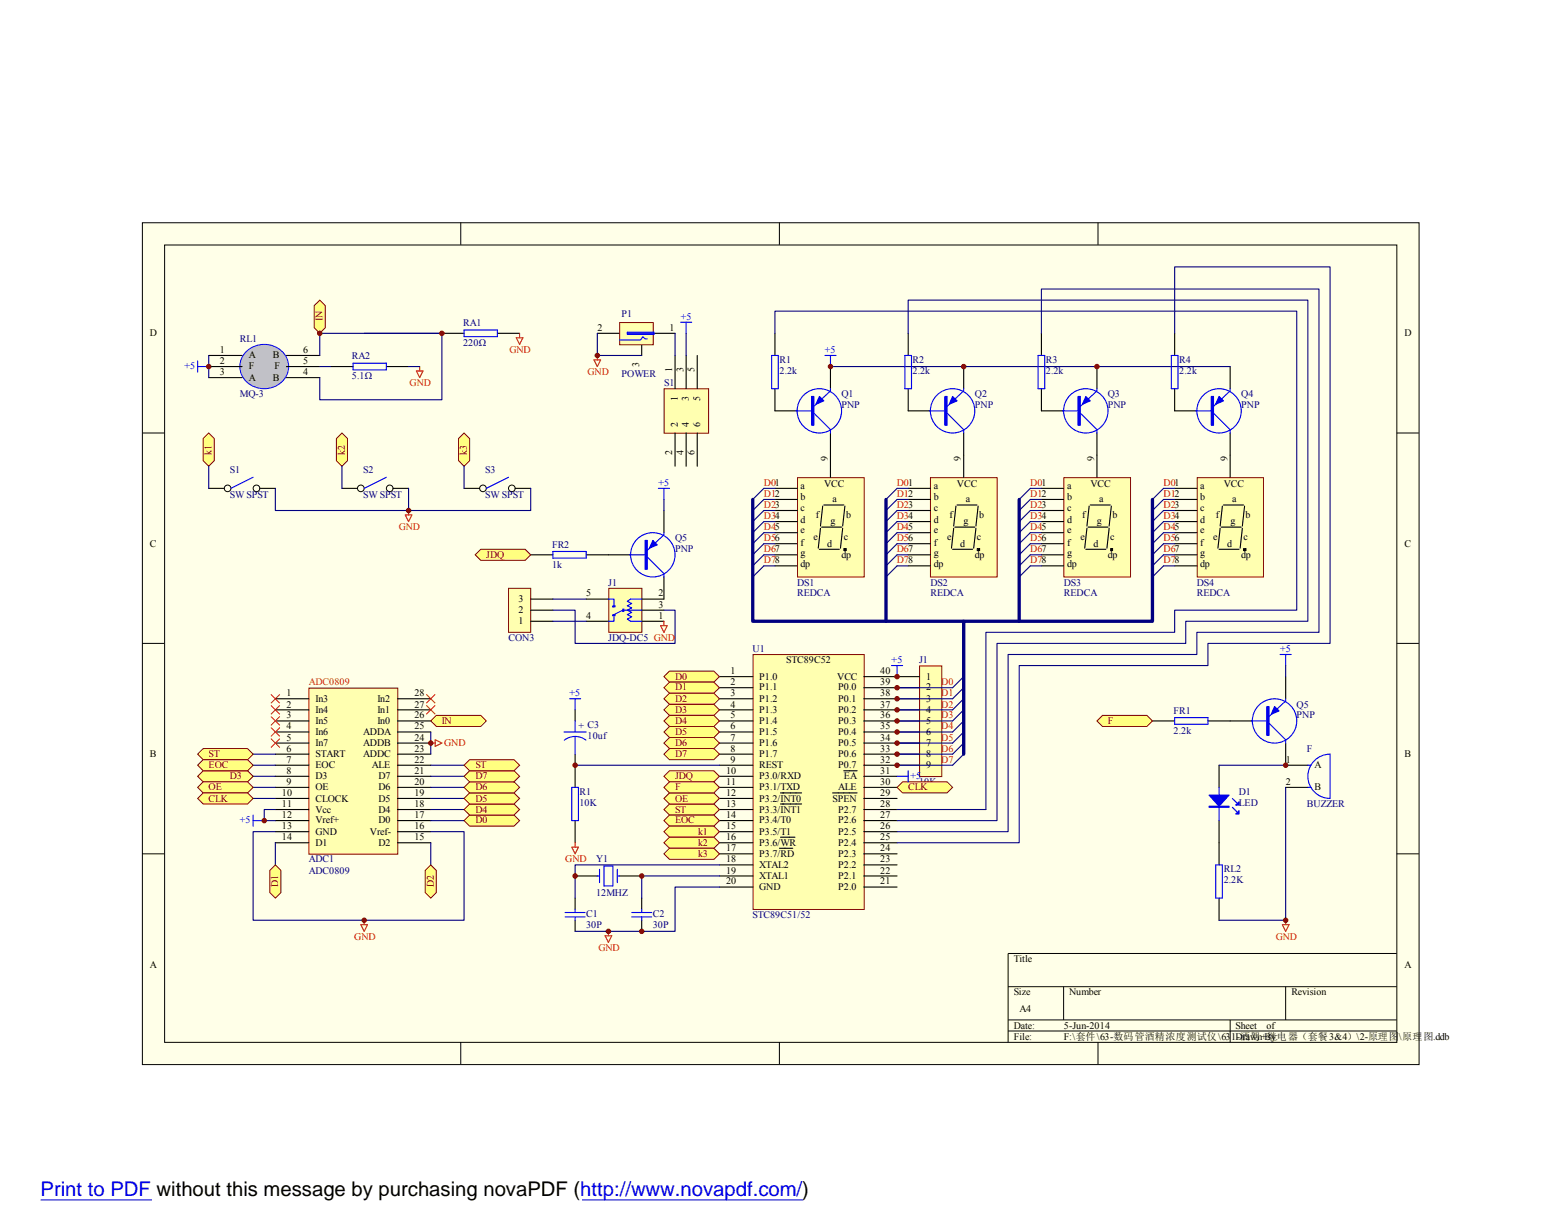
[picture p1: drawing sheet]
<svg xmlns="http://www.w3.org/2000/svg" width="279mm" height="216mm" viewBox="0 0 279 216" stroke-linecap="round" stroke-linejoin="round" font-family="sans-serif">
<path d="M25.5 39.9h228.5v150.7h-228.5z" fill="#ffffe8"/>
<g fill="none" stroke="#000" stroke-width=".18">
<path d="M25.5 39.9h228.5v150.7h-228.5zM82.5 39.8v4M139.5 39.8v4M196.5 39.8v4M29.5 43.9h220.5v142.7h-220.5zM25.4 77.5h4M250 77.5h4M25.4 115.2h4M250 115.2h4M25.4 152.9h4M250 152.9h4M180.4 176.6h69.6"/>
<path d="M190.4 176.6v6M230.1 176.6v6M250 170.7h-69.6v15.9M82.5 186.6v3.9M139.5 186.6v3.9M180.4 182.6h69.6M180.4 184.6h69.6M196.5 186.6v3.9M220.2 182.6v4"/>
</g>
<path d="M134.9 117.3h19.8v45.5h-19.8z" fill="#ffffb0"/>
<path d="M134.8 117.2h19.9v45.6h-19.9z" fill="none" stroke="#800000" stroke-width=".18"/>
<g fill="none" stroke="#000" stroke-width=".2">
<path d="M102.9 127.1v2M102.9 135v2M128.8 121.1h5.9M128.8 123.1h5.9M128.8 125.1h5.9M128.8 127.1h5.9M128.8 129.1h5.9M128.8 131h5.9M128.8 133h5.9M128.8 135h5.9M128.8 137h5.9M128.8 139h5.9"/>
<path d="M151 138h2.4M154.6 121.1h6M154.6 123.1h6M154.6 125.1h6M154.6 127.1h6M154.6 129.1h6M154.6 131h6M154.6 133h6M154.6 135h6M154.6 137h6M154.6 139h6M230.1 137h4"/>
<path d="M128.8 141h5.9M128.8 142.9h5.9M128.8 144.9h5.9M128.8 146.9h5.9M128.8 148.9h5.9M128.8 150.9h5.9M128.8 152.9h5.9M128.8 154.8h5.9M128.8 156.8h5.9M128.8 158.8h5.9M139.5 151.9h2.4M139.7 141.9h3.8"/>
<path d="M139.7 143.9h3.8M139.7 149.9h2.6M149 141.9h4.4M154.6 141h6M154.6 142.9h6M154.6 144.9h6M154.6 146.9h6M154.6 148.9h6M154.6 150.9h6M154.6 152.9h6M154.6 154.8h6M154.6 156.8h6"/>
<path d="M154.6 158.8h6M230.1 141h4M102.9 160.8v2M102.9 164.7v2M114.9 160.8v2M114.9 164.7v2"/>
</g>
<g fill="none" stroke="#00f" stroke-width=".2">
<path d="M100.9 131h4M102.9 131.8l.9 .2 1.1 .5M102.9 131.8l-.8 .2-1.1 .5M102.9 129.1v1.9M102.9 131.8v3.2M234.1 137h.6M235.3 136.2a4 4 0 0 1 2.8-1.2v7.9a4 4 0 0 1-3.7-2.4 4 4 0 0 1 .9-4.3zM234.1 141h.6M101.2 163.4h3.5M101.2 164.2h3.5M102.9 162.8v.6M102.9 164.2v.5"/>
<path d="M113.1 163.4h3.5M113.1 164.2h3.5M114.9 162.8v.6M114.9 164.2v.5"/>
</g>
<path d="M164.7 119.3h3.9v19.7h-3.9z" fill="#ffffb0"/>
<path d="M164.6 119.2h4v19.8h-4z" fill="none" stroke="#800000" stroke-width=".18"/>
<g fill="none" stroke="#000" stroke-width=".2">
<path d="M102.9 137v4M160.6 121.1h3.9M160.6 123.1h3.9M160.6 125.1h3.9M160.6 127.1h3.9M160.6 129.1h3.9M160.6 131h3.9M160.6 133h3.9M160.6 135h3.9M160.6 137h3.9M102.9 156.8h4M102.9 146.9v4"/>
<path d="M110.9 156.8h4"/>
</g>
<path d="M101.9 125.1h2M102.9 125.1v2M102.3 141h1.2v5.9h-1.2zM106.9 156.8h.4M107.3 155.6v2.4M108.1 155h1.6v3.6h-1.6zM110.5 155.6v2.4M110.5 156.8h.4" fill="none" stroke="#00f" stroke-width=".2"/>
<path d="M128.8 154.8h-25.9v6M128.8 156.8h-13.9v4M128.8 158.8h-8v7.9h-17.9" fill="none" stroke="#000080" stroke-width=".2"/>
<path d="M102.3 151.7h1.2l-.6 1.2zM102.9 150.9v.8M108.3 167.5h1.2l-.6 1.2zM108.9 166.7v.8" fill="none" stroke="#f00" stroke-width=".2"/>
<path d="M55.4 123.3h15.8v29.6h-15.8z" fill="#ffffb0"/>
<path d="M55.3 123.2h15.9v29.7h-15.9z" fill="none" stroke="#800000" stroke-width=".18"/>
<g fill="none" stroke="#000" stroke-width=".2">
<path d="M49.3 125.1h5.9M49.3 129.1h5.9M49.3 131h5.9M49.3 133h5.9M49.3 135h5.9M49.3 137h5.9M49.3 139h5.9M49.3 127.1h5.9M71.1 125.1h6M71.1 129.1h6M71.1 131h6M71.1 133h6"/>
<path d="M71.1 135h6M71.1 137h6M71.1 139h6M71.1 127.1h6M49.3 141h5.9M49.3 142.9h5.9M49.3 144.9h5.9M49.3 146.9h5.9M49.3 148.9h5.9M49.3 150.9h5.9M71.1 141h6M71.1 142.9h6"/>
<path d="M71.1 144.9h6M71.1 146.9h6M71.1 148.9h6M71.1 150.9h6"/>
</g>
<g fill="none" stroke="#f00" stroke-width=".18">
<path d="M48.5 124.3l1.6 1.6M48.5 126.3l1.6 1.6M48.5 128.3l1.6 1.6M48.5 130.2l1.6 1.6M48.5 132.2l1.6 1.6M50.1 124.3l-1.6 1.6M50.1 126.3l-1.6 1.6M50.1 128.3l-1.6 1.6M50.1 130.2l-1.6 1.6M50.1 132.2l-1.6 1.6M76.3 126.3l1.6 1.6M76.3 124.3l1.6 1.6"/>
<path d="M77.9 126.3l-1.6 1.6M77.9 124.3l-1.6 1.6"/>
</g>
<g fill="none" stroke="#000080" stroke-width=".2">
<path d="M45.3 135h4M45.3 137h4M45.3 139h4M77.1 137h6M77.1 139h6M77.1 131v4M45.3 141h4M45.3 142.9h4M49.3 144.9h-2v2h2M49.3 150.9v3.9M77.1 141h6M77.1 142.9h6"/>
<path d="M77.1 150.9v3.9M77.1 146.9h6M77.1 144.9h6"/>
</g>
<path d="M45.3 145.9v2M45.3 146.9h2" fill="none" stroke="#00f" stroke-width=".2"/>
<path d="M77.1 133h.8M77.9 132.4l1.2 .6-1.2 .6z" fill="none" stroke="#f00" stroke-width=".2"/>
<g fill="#ffff80" stroke="#800000" stroke-width=".18">
<path d="M83.1 146.9l1-1h7.9l1 1-1 1h-7.9z" fill-rule="evenodd"/>
<path d="M49.3 154.8l1 1v4l-1 1-1-1v-4z" fill-rule="evenodd"/>
<path d="M76.1 155.8l1-1 1 1v4l-1 1-1-1z" fill-rule="evenodd"/>
</g>
<path d="M49.3 148.9h-4v15.8h37.8v-15.8h-6" fill="none" stroke="#000080" stroke-width=".2"/>
<path d="M64.6 165.5h1.2l-.6 1.2zM65.2 164.7v.8" fill="none" stroke="#f00" stroke-width=".2"/>
<g fill="#ffff80" stroke="#800000" stroke-width=".18">
<path d="M36.4 138h7.9l1 1-1 1h-7.9l-1-1z" fill-rule="evenodd"/>
<path d="M83.1 144.9l1-1h7.9l1 1-1 1h-7.9z" fill-rule="evenodd"/>
<path d="M83.1 142.9l1-1h7.9l1 1-1 1h-7.9z" fill-rule="evenodd"/>
<path d="M84.1 140h7.9l1 1-1 .9h-7.9l-1-.9z" fill-rule="evenodd"/>
<path d="M83.1 139l1-1h7.9l1 1-1 1h-7.9z" fill-rule="evenodd"/>
<path d="M36.4 134h7.9l1 1-1 1h-7.9l-1-1z" fill-rule="evenodd"/>
<path d="M83.1 137l1-1h7.9l1 1-1 1h-7.9z" fill-rule="evenodd"/>
<path d="M118.8 144.9l1-1h8l1 1-1 1h-8z" fill-rule="evenodd"/>
<path d="M36.4 136h7.9l1 1-1 1h-7.9l-1-1z" fill-rule="evenodd"/>
<path d="M119.8 145.9h8l1 1-1 1h-8l-1-1z" fill-rule="evenodd"/>
<path d="M36.4 140h7.9l1 1-1 .9h-7.9l-1-.9z" fill-rule="evenodd"/>
<path d="M118.8 142.9l1-1h8l1 1-1 1h-8z" fill-rule="evenodd"/>
<path d="M35.4 142.9l1-1h7.9l1 1-1 1h-7.9z" fill-rule="evenodd"/>
<path d="M160.6 141l1-1h7.9l1 1-1 .9h-7.9z" fill-rule="evenodd"/>
<path d="M118.8 121.1l1-1h8l1 1-1 1h-8z" fill-rule="evenodd"/>
<path d="M118.8 123.1l1-1h8l1 1-1 1h-8z" fill-rule="evenodd"/>
<path d="M118.8 125.1l1-1h8l1 1-1 1h-8z" fill-rule="evenodd"/>
<path d="M118.8 127.1l1-1h8l1 1-1 1h-8z" fill-rule="evenodd"/>
<path d="M119.8 128.1h8l1 1-1 1h-8l-1-1z" fill-rule="evenodd"/>
<path d="M118.8 131l1-.9h8l1 .9-1 1h-8z" fill-rule="evenodd"/>
<path d="M118.8 133l1-1h8l1 1-1 1h-8z" fill-rule="evenodd"/>
<path d="M119.8 134h8l1 1-1 1h-8l-1-1z" fill-rule="evenodd"/>
<path d="M78.1 128.1h7.9l1 1-1 1h-7.9l-1-1z" fill-rule="evenodd"/>
</g>
<g fill="none" stroke="#000" stroke-width=".18">
<circle cx="40.7" cy="87.4" r=".59"/>
<circle cx="45.9" cy="87.4" r=".6"/>
<circle cx="64.6" cy="87.4" r=".6"/>
<circle cx="69.8" cy="87.4" r=".59"/>
<circle cx="86.4" cy="87.4" r=".6"/>
<circle cx="91.6" cy="87.4" r=".59"/>
</g>
<path d="M37.4 87.4h2.7M46.5 87.4h2.8M61.2 87.4h2.8M70.3 87.4h2.8M83.1 87.4h2.7M92.2 87.4h2.8" fill="none" stroke="#000" stroke-width=".2"/>
<path d="M45.3 85.4l-4 2M69.2 85.4l-4 2M91 85.4l-4 2" fill="none" stroke="#00f" stroke-width=".2"/>
<path d="M49.3 87.4v4h45.7v-4M73.1 87.4v4" fill="none" stroke="#000080" stroke-width=".2"/>
<path d="M72.5 92.2h1.2l-.6 1.2zM73.1 91.4v.8" fill="none" stroke="#f00" stroke-width=".2"/>
<g fill="#ffff80" stroke="#800000" stroke-width=".18">
<path d="M36.4 78.5l1-1 1 1v4l-1 1-1-1z" fill-rule="evenodd"/>
<path d="M60.2 78.5l1-1 1 1v4l-1 1-1-1z" fill-rule="evenodd"/>
<path d="M83.1 77.5l1 1v4l-1 1-1-1v-4z" fill-rule="evenodd"/>
</g>
<path d="M37.4 83.5v3.9M61.2 83.5v3.9M83.1 83.5v3.9" fill="none" stroke="#000080" stroke-width=".2"/>
<path d="M206.3 129.1h3.9M216.2 129.1h8M230.1 121.1v4M230.1 133v4" fill="none" stroke="#000" stroke-width=".2"/>
<g fill="none" stroke="#00f" stroke-width=".2">
<path d="M229.1 117.2h2M230.1 117.2v1.9M210.2 128.5h6v1.2h-6zM224 129.1h2.7M227.1 129.5l3 2.9v.6M230.1 125.1v.4l-3 2.8"/>
<circle cx="228.1" cy="129.1" r="4"/>
</g>
<g fill="#00f" stroke="#00f" stroke-width=".2">
<path d="M228.1 126.5l.8 .8-1.4 .6z"/>
<path d="M226.7 126.5h.4v5.1h-.4z" fill-rule="evenodd"/>
</g>
<path d="M229.5 165.5h1.2l-.6 1.2zM230.1 164.7v.8" fill="none" stroke="#f00" stroke-width=".2"/>
<path d="M44 63.1a4.5 4.5 0 0 1 7.6 1.8 4.3 4.3 0 0 1-5.8 4.4 3.8 3.8 0 0 1-1.8-6.2z" fill-rule="evenodd" fill="#c0c0c0" stroke="#00f" stroke-width=".18"/>
<path d="M79.1 59.7h4M89 59.7h4M37.4 63.6h5.9M37.4 65.6h5.9M37.4 67.6h5.9M51.3 63.6h5.9M51.3 65.6h5.9M51.3 67.6h5.9" fill="none" stroke="#000" stroke-width=".2"/>
<path d="M83.1 59.1h5.9v1.2h-5.9zM35.4 64.6v2M35.4 65.6h2" fill="none" stroke="#00f" stroke-width=".2"/>
<path d="M93 59.7v.8M74.5 66.4h1.2l-.6 1.2zM75.1 65.6v.8M92.4 60.5h1.2l-.6 1.2z" fill="none" stroke="#f00" stroke-width=".2"/>
<path d="M37.4 63.6v4M57.2 63.6v-3.9h21.9v11.9h-21.9v-4" fill="none" stroke="#000080" stroke-width=".2"/>
<path d="M56.2 54.7l1-1 1 1v4l-1 1-1-1z" fill-rule="evenodd" fill="#ffff80" stroke="#800000" stroke-width=".18"/>
<path d="M159.6 119.1h2M160.6 119.1v2" fill="none" stroke="#00f" stroke-width=".2"/>
<g fill="#ffff80" stroke="#800000" stroke-width=".18">
<path d="M118.8 148.9l1-1h8l1 1-1 1h-8z" fill-rule="evenodd"/>
<path d="M118.8 150.9l1-1h8l1 1-1 1h-8z" fill-rule="evenodd"/>
<path d="M119.8 151.9h8l1 1-1 .9h-8l-1-.9z" fill-rule="evenodd"/>
</g>
<path d="M142.8 85.6h11.9v17.7h-11.9z" fill="#ffffb0"/>
<path d="M142.7 85.5h12v17.8h-12z" fill="none" stroke="#800000" stroke-width=".18"/>
<g fill="none" stroke="#000" stroke-width=".2">
<path d="M138.7 87.4h4M138.7 89.4h4M138.7 91.4h4M138.7 93.4h4M138.7 95.4h4M138.7 97.3h4M138.7 99.3h4M146.7 98.3h3.5M146.9 94.6l-.4 3.5M147.1 94.4h3.5M147.3 90.6l-.4 3.6M147.5 90.4h3.5"/>
<path d="M148.6 81.5v3.9M150.8 94.6l-.4 3.5M151.2 90.6l-.4 3.6M138.7 101.3h4"/>
</g>
<path d="M151.1 98.3h.4v.3h-.4z" fill="#000"/>
<path d="M151 98.2h.5v.4h-.5z" fill="none" stroke="#000" stroke-width=".18"/>
<path d="M166.6 85.6h11.9v17.7h-11.9z" fill="#ffffb0"/>
<path d="M166.5 85.5h12v17.8h-12z" fill="none" stroke="#800000" stroke-width=".18"/>
<g fill="none" stroke="#000" stroke-width=".2">
<path d="M162.6 87.4h3.9M162.6 89.4h3.9M162.6 91.4h3.9M162.6 93.4h3.9M162.6 95.4h3.9M162.6 97.3h3.9M162.6 99.3h3.9M170.5 98.3h3.6M170.7 94.6l-.4 3.5M170.9 94.4h3.6M171.1 90.6l-.4 3.6M171.3 90.4h3.6"/>
<path d="M172.5 81.5v3.9M174.7 94.6l-.4 3.5M175.1 90.6l-.4 3.6M162.6 101.3h3.9"/>
</g>
<path d="M175 98.3h.3v.3h-.3z" fill="#000"/>
<path d="M174.9 98.2h.4v.4h-.4z" fill="none" stroke="#000" stroke-width=".18"/>
<path d="M190.5 85.6h11.9v17.7h-11.9z" fill="#ffffb0"/>
<path d="M190.4 85.5h12v17.8h-12z" fill="none" stroke="#800000" stroke-width=".18"/>
<g fill="none" stroke="#000" stroke-width=".2">
<path d="M186.4 87.4h4M186.4 89.4h4M186.4 91.4h4M186.4 93.4h4M186.4 95.4h4M186.4 97.3h4M186.4 99.3h4M194.3 98.3h3.6M194.5 94.6l-.3 3.5M194.7 94.4h3.6M194.9 90.6l-.4 3.6M195.1 90.4h3.6"/>
<path d="M196.3 81.5v3.9M198.5 94.6l-.4 3.5M198.9 90.6l-.4 3.6M186.4 101.3h4"/>
</g>
<path d="M198.9 98.3h.2v.3h-.2z" fill="#000"/>
<path d="M198.8 98.2h.3v.4h-.3z" fill="none" stroke="#000" stroke-width=".18"/>
<path d="M214.4 85.6h11.7v17.7h-11.7z" fill="#ffffb0"/>
<path d="M214.3 85.5h11.8v17.8h-11.8z" fill="none" stroke="#800000" stroke-width=".18"/>
<g fill="none" stroke="#000" stroke-width=".2">
<path d="M138.7 59.7v3.9M162.6 59.7v3.9M186.4 59.7v3.9M210.2 59.7v3.9M138.7 69.6v3.9h4M148.6 65.6v4M148.6 77.5v4M162.6 69.6v3.9h3.9M172.5 65.6v4M172.5 77.5v4M186.4 69.6v3.9h4M196.3 65.6v4"/>
<path d="M196.3 77.5v4M210.2 69.6v3.9h4M220.2 65.6v4M220.2 77.5v7.9M210.2 87.4h4M210.2 89.4h4M210.2 91.4h4M210.2 93.4h4M210.2 95.4h4M210.2 97.3h4M210.2 99.3h4M218.2 98.3h3.6"/>
<path d="M218.4 94.6l-.4 3.5M218.6 94.4h3.6M218.8 90.6l-.4 3.6M219 90.4h3.6M222.4 94.6l-.4 3.5M222.8 90.6l-.4 3.6M210.2 101.3h4"/>
</g>
<path d="M222.7 98.3h.3v.3h-.3z" fill="#000"/>
<path d="M222.6 98.2h.4v.4h-.4z" fill="none" stroke="#000" stroke-width=".18"/>
<g fill="none" stroke="#11037f" stroke-width=".2">
<path d="M138.7 59.7v-4h93.4v53.5h-21.9v4h-33.7v31.7h-15.9M162.6 59.7v-6h71.5v57.5h-21.9v4h-33.7v31.7h-17.9M186.4 59.7v-8h49.7v61.5h-21.9v4h-33.8v31.7h-19.8M210.2 59.7v-11.9h27.9v67.4h-21.9v3.9h-33.8v31.8h-21.8M148.6 65.6h71.6M136.7 87.4h2M136.7 89.4h2M136.7 91.4h2M136.7 93.4h2M136.7 95.4h2M136.7 97.3h2M136.7 99.3h2"/>
<path d="M160.6 87.4h2M160.6 89.4h2M160.6 91.4h2M160.6 93.4h2M160.6 95.4h2M160.6 97.3h2M160.6 99.3h2M184.4 87.4h2M184.4 89.4h2M184.4 91.4h2M184.4 93.4h2M184.4 95.4h2"/>
<path d="M184.4 97.3h2M184.4 99.3h2M208.3 87.4h1.9M208.3 89.4h1.9M208.3 91.4h1.9M208.3 93.4h1.9M208.3 95.4h1.9M208.3 97.3h1.9M208.3 99.3h1.9M136.7 101.3h2M160.6 101.3h2M184.4 101.3h2"/>
<path d="M208.3 101.3h1.9M160.6 123.1h9.9M160.6 125.1h9.9M160.6 127.1h9.9M160.6 129.1h9.9M160.6 131h9.9M160.6 133h9.9M160.6 135h9.9M160.6 137h9.9"/>
</g>
<g fill="none" stroke="#000080" stroke-width=".2">
<path d="M136.7 87.4l-2 2M136.7 89.4l-2 2M136.7 91.4l-2 2M136.7 93.4l-2 2M136.7 95.4l-2 1.9M136.7 99.3l-2 2M136.7 97.3l-2 2M160.6 87.4l-2 2M160.6 89.4l-2 2M160.6 91.4l-2 2M160.6 93.4l-2 2M160.6 95.4l-2 1.9"/>
<path d="M160.6 99.3l-2 2M160.6 97.3l-2 2M184.4 87.4l-2 2M184.4 89.4l-2 2M184.4 91.4l-2 2M184.4 93.4l-2 2M184.4 95.4l-2 1.9M184.4 99.3l-2 2M184.4 97.3l-2 2M208.3 87.4l-2 2M208.3 89.4l-2 2M208.3 91.4l-2 2"/>
<path d="M208.3 93.4l-2 2M208.3 95.4l-2 1.9M208.3 99.3l-2 2M208.3 97.3l-2 2M136.7 101.3l-2 2M160.6 101.3l-2 2M184.4 101.3l-2 2M208.3 101.3l-2 2M172.5 121.1l-2 2M172.5 123.1l-2 2M172.5 125.1l-2 2M172.5 127.1l-2 2"/>
<path d="M172.5 129.1l-2 1.9M172.5 131l-2 2M172.5 133l-2 2M172.5 135l-2 2"/>
</g>
<path d="M134.7 89.4v21.8h71.6v-21.8M158.6 89.4v21.8M182.4 89.4v21.8M172.5 111.2v23.8" fill="none" stroke="#000080" stroke-width=".6"/>
<g fill="none" stroke="#00f" stroke-width=".2">
<path d="M138.1 63.6h1.2v6h-1.2zM142.5 73.5h2.8M145.7 73.9l2.9 3v.6M147.6 63.6h2M148.6 69.6v.4l-2.9 2.8M148.6 63.6v2M162 63.6h1.1v6h-1.1zM166.3 73.5h2.8M169.5 73.9l3 3v.6M172.5 69.6v.4l-3 2.8M185.8 63.6h1.2v6h-1.2zM190.2 73.5h2.8"/>
<path d="M193.4 73.9l2.9 3v.6M196.3 69.6v.4l-2.9 2.8M209.7 63.6h1.1v6h-1.1zM214 73.5h2.8M217.2 73.9l3 3v.6M220.2 69.6v.4l-3 2.8"/>
<circle cx="146.7" cy="73.6" r="4"/>
<circle cx="170.5" cy="73.6" r="4"/>
<circle cx="194.4" cy="73.6" r="4"/>
<circle cx="218.2" cy="73.6" r="4"/>
</g>
<g fill="#00f" stroke="#00f" stroke-width=".2">
<path d="M146.7 71l.8 .8-1.4 .6z"/>
<path d="M170.5 71l.8 .8-1.4 .6z"/>
<path d="M194.3 71l.8 .8-1.3 .6z"/>
<path d="M218.2 71l.8 .8-1.4 .6z"/>
<path d="M145.3 71h.4v5.1h-.4z" fill-rule="evenodd"/>
<path d="M169.1 71h.4v5.1h-.4z" fill-rule="evenodd"/>
<path d="M193 71h.4v5.1h-.4z" fill-rule="evenodd"/>
<path d="M216.8 71h.4v5.1h-.4z" fill-rule="evenodd"/>
</g>
<g fill="#ffff80" stroke="#800000" stroke-width=".18">
<path d="M118.8 139l1-1h8l1 1-1 1h-8z" fill-rule="evenodd"/>
<path d="M196.3 129.1l1-1h8l1 1-1 1h-8z" fill-rule="evenodd"/>
</g>
<path d="M160.6 139h2M162.6 138v2" fill="none" stroke="#00f" stroke-width=".2"/>
<path d="M106.9 59.7h4M116.9 59.7h3.9M114.9 61.7v1.9" fill="none" stroke="#000" stroke-width=".2"/>
<path d="M111 57.8h5.9v3.9h-5.9z" fill="#ffffb0"/>
<path d="M110.9 57.7h6v4h-6z" fill="none" stroke="#800000" stroke-width=".18"/>
<path d="M112.3 59.5h4.7v.4h-4.7zM112.3 59.7h4.7M115.9 60.7h-.4l-.4-.4-.4 .6h-3.8" fill="none" stroke="#00f" stroke-width=".2"/>
<path d="M106.9 59.7v3.9" fill="none" stroke="#000080" stroke-width=".2"/>
<path d="M119 69.7h7.8v7.9h-7.8z" fill="#ffffb0"/>
<path d="M118.9 69.6h7.9v8h-7.9z" fill="none" stroke="#800000" stroke-width=".18"/>
<path d="M59.2 65.6h4M69.2 65.6h3.9M120.8 63.6v6M120.8 77.5v6M122.8 63.6v6M122.8 77.5v6M124.8 63.6v6M124.8 77.5v6M218.2 137v4M218.2 146.9v7.9M218.2 160.8v3.9" fill="none" stroke="#000" stroke-width=".2"/>
<path d="M65.2 59.7h13.9M120.8 59.7v3.9M122.8 59.7v3.9M57.2 65.6h2M73.1 65.6h2M106.9 63.6h8M230.1 119.1v2M102.9 137h25.9M218.2 137h11.9M230.1 141v23.7h-11.9" fill="none" stroke="#000080" stroke-width=".2"/>
<path d="M121.8 57.7h2M122.8 57.7v2M63.2 65h6v1.2h-6zM217.6 154.8h1.2v6h-1.2zM218.2 141v5.9M220.6 144.5l.8 .8M220.6 142.9l.8 .8" fill="none" stroke="#00f" stroke-width=".2"/>
<path d="M106.3 64.4h1.2l-.6 1.2zM106.9 63.6v.8" fill="none" stroke="#f00" stroke-width=".2"/>
<g fill="#00f" stroke="#00f" stroke-width=".2">
<path d="M216.4 142.3h3.6l-1.8 2z"/>
<path d="M221.2 145.7l.6-.6v.6z"/>
<path d="M221.2 144.1l.6-.6v.6z"/>
<path d="M216.4 144.3h3.6v.2h-3.6z" fill-rule="evenodd"/>
</g>
<g fill="#800000" stroke="#800000" stroke-width=".18">
<circle cx="160.6" cy="137" r=".4"/>
<circle cx="160.6" cy="135" r=".4"/>
<circle cx="160.6" cy="133" r=".4"/>
<circle cx="160.6" cy="131" r=".4"/>
<circle cx="160.6" cy="129.1" r=".4"/>
<circle cx="160.6" cy="127.1" r=".4"/>
<circle cx="160.6" cy="125.1" r=".4"/>
<circle cx="160.6" cy="123.1" r=".4"/>
<circle cx="160.6" cy="121.1" r=".4"/>
<circle cx="114.9" cy="166.7" r=".4"/>
<circle cx="102.9" cy="137" r=".4"/>
<circle cx="102.9" cy="156.8" r=".4"/>
<circle cx="114.9" cy="156.8" r=".4"/>
<circle cx="108.9" cy="166.7" r=".4"/>
<circle cx="77.1" cy="133" r=".4"/>
<circle cx="47.3" cy="146.9" r=".4"/>
<circle cx="65.2" cy="164.7" r=".4"/>
<circle cx="148.6" cy="65.6" r=".4"/>
<circle cx="172.5" cy="65.6" r=".4"/>
<circle cx="196.3" cy="65.6" r=".4"/>
<circle cx="106.9" cy="63.6" r=".4"/>
<circle cx="37.4" cy="65.6" r=".4"/>
<circle cx="230.1" cy="164.7" r=".4"/>
<circle cx="230.1" cy="137" r=".4"/>
<circle cx="57.2" cy="59.7" r=".4"/>
</g>
<path d="M119.8 140h8l1 1-1 .9h-8l-1-.9z" fill-rule="evenodd" fill="#ffff80" stroke="#800000" stroke-width=".18"/>
<path d="M95 99.3h4M104.9 99.3h8M118.8 91.4v4M118.8 103.3v4" fill="none" stroke="#000" stroke-width=".2"/>
<g fill="none" stroke="#00f" stroke-width=".2">
<path d="M99 98.7h5.9v1.2h-5.9zM112.7 99.3h2.8M115.9 99.7l2.9 3v.6M117.8 87.4h2M118.8 95.4v.4l-2.9 2.7M118.8 87.4v2"/>
<circle cx="116.9" cy="99.3" r="4"/>
</g>
<g fill="#00f" stroke="#00f" stroke-width=".2">
<path d="M116.9 96.7l.7 .8-1.3 .6z"/>
<path d="M115.5 96.7h.4v5.2h-.4z" fill-rule="evenodd"/>
</g>
<path d="M85.1 99.3l.9-1h8l1 1-1 1h-8z" fill-rule="evenodd" fill="#ffff80" stroke="#800000" stroke-width=".18"/>
<path d="M118.8 89.4v2" fill="none" stroke="#000080" stroke-width=".2"/>
<path d="M109.1 105.4h5.8v7.8h-5.8z" fill="#ffffb0"/>
<path d="M109 105.3h5.9v7.9h-5.9z" fill="none" stroke="#800000" stroke-width=".18"/>
<path d="M104.9 111.2h4M104.9 107.3h4M114.9 111.2h3.9M114.9 107.3h3.9M114.9 109.2h3.9" fill="none" stroke="#000" stroke-width=".2"/>
<path d="M108.9 107.3h1v1.1M109.7 110h.4v.2h-.4zM109.7 108.4h.4v.2h-.4zM109.9 110.2v1h-1M111.5 109h.2v.4h-.2zM111.5 109.2l-1.6 .8M111.7 109.2h3.2M114.9 107.3h-2l-.6 .3 .8 .4-.8 .4 .8 .4-.8 .4 .8 .4-.8 .4 .8 .4-.8 .4 .6 .4h2" fill="none" stroke="#00f" stroke-width=".2"/>
<path d="M91.1 105.4h3.9v7.8h-3.9z" fill="#ffffb0"/>
<path d="M91 105.3h4v7.9h-4z" fill="none" stroke="#800000" stroke-width=".18"/>
<path d="M95 111.2h4M95 109.2h4M95 107.3h4" fill="none" stroke="#000" stroke-width=".2"/>
<path d="M99 109.2h3.9v6h17.9v-6h-2M99 107.3h5.9M99 111.2h5.9" fill="none" stroke="#000080" stroke-width=".2"/>
<path d="M118.2 112h1.2l-.6 1.2zM118.8 111.2v.8" fill="none" stroke="#f00" stroke-width=".2"/>
<g fill="#800000" stroke="#800000" stroke-width=".18">
<circle cx="73.1" cy="91.4" r=".4"/>
<circle cx="79.1" cy="59.7" r=".4"/>
</g>
<path d="M5.4 206.8h140.5v7.3h-140.5z" fill="#fff"/>
<path d="M7.3 214.8h19.9M104.2 214.8h39.5" fill="none" stroke="#00f" stroke-width=".18"/>
<text font-size="3.6" fill="#00f" x="7.3" y="214.1">Print to PDF without this message by purchasing novaPDF (http://www.novapdf.com/)</text>
<g font-size="1.8" fill="#800000">
<text x="57.7" y="57.5" transform="rotate(-90 57.7 57.5)">IN</text>
<text x="37.8" y="81.4" transform="rotate(-90 37.8 81.4)">k1</text>
<text x="61.7" y="81.4" transform="rotate(-90 61.7 81.4)">k2</text>
<text x="83.6" y="81.4" transform="rotate(-90 83.6 81.4)">k3</text>
<text x="87" y="99.8">JDQ</text>
<text x="120.8" y="121.7">D0</text>
<text x="120.8" y="123.6">D1</text>
<text x="120.8" y="125.6">D2</text>
<text x="79.1" y="129.6">IN</text>
<text x="120.8" y="127.6">D3</text>
<text x="120.8" y="129.6">D4</text>
<text x="120.8" y="131.6">D5</text>
<text x="198.3" y="129.6">F</text>
<text x="37.3" y="135.6">ST</text>
<text x="37.3" y="137.5">EOC</text>
<text x="85.1" y="137.5">ST</text>
<text x="120.8" y="133.6">D6</text>
<text x="120.8" y="135.6">D7</text>
<text x="37.3" y="141.5">OE</text>
<text x="37.3" y="143.5">CLK</text>
<text x="41.1" y="139.5">D3</text>
<text x="85.1" y="143.5">D5</text>
<text x="85.1" y="141.5">D6</text>
<text x="85.1" y="139.5">D7</text>
<text x="120.8" y="143.5">OE</text>
<text x="120.8" y="139.5">JDQ</text>
<text x="120.8" y="141.5">F</text>
<text x="162.6" y="141.5">CLK</text>
<text x="85.1" y="147.4">D0</text>
<text x="85.1" y="145.5">D4</text>
<text x="120.8" y="145.5">ST</text>
<text x="120.8" y="147.4">EOC</text>
<text x="125" y="149.4">k1</text>
<text x="125" y="151.4">k2</text>
<text x="125" y="153.4">k3</text>
<text x="49.8" y="158.8" transform="rotate(-90 49.8 158.8)">D1</text>
<text x="77.6" y="158.8" transform="rotate(-90 77.6 158.8)">D2</text>
</g>
<g font-size="1.8" fill="#000080">
<text x="82.9" y="58.4">RA1</text>
<text x="111.3" y="56.8">P1</text>
<text x="42.9" y="61.2">RL1</text>
<text x="63" y="64.3">RA2</text>
<text x="82.9" y="62">220Ω</text>
<text x="139.5" y="64.9">R1</text>
<text x="163.3" y="64.9">R2</text>
<text x="187.2" y="64.9">R3</text>
<text x="211.1" y="64.9">R4</text>
<text x="42.9" y="71.1">MQ-3</text>
<text x="63" y="67.9">5.1Ω</text>
<text x="111.3" y="67.6">POWER</text>
<text x="118.9" y="69.1">S1</text>
<text x="139.5" y="67">2.2k</text>
<text x="150.6" y="71.1">Q1</text>
<text x="163.3" y="67">2.2k</text>
<text x="174.5" y="71.1">Q2</text>
<text x="187.2" y="67">2.2k</text>
<text x="198.3" y="71.1">Q3</text>
<text x="211.1" y="67">2.2k</text>
<text x="222.2" y="71.1">Q4</text>
<text x="150.6" y="73.1">PNP</text>
<text x="174.5" y="73.1">PNP</text>
<text x="198.3" y="73.1">PNP</text>
<text x="222.2" y="73.1">PNP</text>
<text x="41.1" y="84.8">S1</text>
<text x="41.1" y="89.2">SW SPST</text>
<text x="65" y="84.8">S2</text>
<text x="65" y="89.2">SW SPST</text>
<text x="86.9" y="84.8">S3</text>
<text x="86.9" y="89.2">SW SPST</text>
<text x="98.8" y="98">FR2</text>
<text x="98.8" y="101.7">1k</text>
<text x="120.8" y="96.9">Q5</text>
<text x="120.8" y="98.9">PNP</text>
<text x="108.9" y="104.8">J1</text>
<text x="142.7" y="104.8">DS1</text>
<text x="142.7" y="106.8">REDCA</text>
<text x="166.5" y="104.8">DS2</text>
<text x="166.5" y="106.8">REDCA</text>
<text x="190.4" y="104.8">DS3</text>
<text x="190.4" y="106.8">REDCA</text>
<text x="214.2" y="104.8">DS4</text>
<text x="214.2" y="106.8">REDCA</text>
<text x="91" y="114.7">CON3</text>
<text x="108.9" y="114.7">JDQ-DC5 GND</text>
<text x="134.7" y="116.7">U1</text>
<text x="164.5" y="118.7">J1</text>
<text x="103.5" y="130.6">+ C3</text>
<text x="210.1" y="127.8">FR1</text>
<text x="210.1" y="131.4">2.2k</text>
<text x="232.1" y="126.7">Q5</text>
<text x="232.1" y="128.6">PNP</text>
<text x="105.2" y="132.3">10uf</text>
<text x="233.9" y="134.5">F</text>
<text x="103.7" y="142.3">R1</text>
<text x="164.5" y="140.5">10K</text>
<text x="221.7" y="142.3">D1</text>
<text x="103.7" y="144.3">10K</text>
<text x="221.7" y="144.3">LED</text>
<text x="233.9" y="144.4">BUZZER</text>
<text x="55.3" y="154.3">ADC1</text>
<text x="106.7" y="154.3">Y1</text>
<text x="55.3" y="156.4">ADC0809</text>
<text x="106.7" y="160.4">12MHZ</text>
<text x="219" y="156.1">RL2</text>
<text x="219" y="158.2">2.2K</text>
<text x="104.9" y="164.1">C1</text>
<text x="104.9" y="166.1">30P</text>
<text x="116.8" y="164.1">C2</text>
<text x="116.8" y="166.1">30P</text>
<text x="134.7" y="164.3">STC89C51/52</text>
</g>
<g font-size="1.8">
<text x="106.9" y="59.2">2</text>
<text x="119.8" y="59.2">1</text>
<text x="26.8" y="60.2">D</text>
<text x="39.4" y="63.2">1</text>
<text x="39.4" y="65.2">2</text>
<text x="44.5" y="64.2">A</text>
<text x="48.9" y="64.2">B</text>
<text x="54.3" y="65.2">5</text>
<text x="54.3" y="63.2">6</text>
<text x="114.4" y="65.6" transform="rotate(-90 114.4 65.6)">3</text>
<text x="251.4" y="60.2">D</text>
<text x="39.4" y="67.1">3</text>
<text x="44.5" y="66.1">F</text>
<text x="44.5" y="68.2">A</text>
<text x="48.9" y="68.2">B</text>
<text x="49.1" y="66.1">F</text>
<text x="54.3" y="67.1">4</text>
<text x="120.3" y="66.6" transform="rotate(-90 120.3 66.6)">1</text>
<text x="121.3" y="71.8" transform="rotate(-90 121.3 71.8)">1</text>
<text x="122.3" y="66.6" transform="rotate(-90 122.3 66.6)">3</text>
<text x="123.3" y="71.8" transform="rotate(-90 123.3 71.8)">3</text>
<text x="124.3" y="66.6" transform="rotate(-90 124.3 66.6)">5</text>
<text x="125.3" y="71.8" transform="rotate(-90 125.3 71.8)">5</text>
<text x="121.3" y="76.4" transform="rotate(-90 121.3 76.4)">2</text>
<text x="123.3" y="76.4" transform="rotate(-90 123.3 76.4)">4</text>
<text x="125.3" y="76.4" transform="rotate(-90 125.3 76.4)">6</text>
<text x="120.3" y="81.4" transform="rotate(-90 120.3 81.4)">2</text>
<text x="122.3" y="81.4" transform="rotate(-90 122.3 81.4)">4</text>
<text x="124.3" y="81.4" transform="rotate(-90 124.3 81.4)">6</text>
<text x="148.2" y="82.5" transform="rotate(-90 148.2 82.5)">9</text>
<text x="172" y="82.5" transform="rotate(-90 172 82.5)">9</text>
<text x="195.8" y="82.5" transform="rotate(-90 195.8 82.5)">9</text>
<text x="219.7" y="82.5" transform="rotate(-90 219.7 82.5)">9</text>
<text x="143.3" y="87.5">a</text>
<text x="143.3" y="89.6">b</text>
<text x="147.5" y="87.2">VCC</text>
<text x="149" y="89.9">a</text>
<text x="167.1" y="87.5">a</text>
<text x="167.1" y="89.6">b</text>
<text x="171.3" y="87.2">VCC</text>
<text x="172.9" y="89.9">a</text>
<text x="191" y="87.5">a</text>
<text x="191" y="89.6">b</text>
<text x="195.2" y="87.2">VCC</text>
<text x="196.8" y="89.9">a</text>
<text x="214.8" y="87.5">a</text>
<text x="214.8" y="89.6">b</text>
<text x="219" y="87.2">VCC</text>
<text x="220.6" y="89.9">a</text>
<text x="143.3" y="91.5">c</text>
<text x="143.3" y="93.6">d</text>
<text x="143.3" y="95.5">e</text>
<text x="146" y="92.7">f</text>
<text x="148.7" y="93.7">g</text>
<text x="151.5" y="92.7">b</text>
<text x="167.1" y="91.5">c</text>
<text x="167.1" y="93.6">d</text>
<text x="167.1" y="95.5">e</text>
<text x="169.9" y="92.7">f</text>
<text x="172.5" y="93.7">g</text>
<text x="175.3" y="92.7">b</text>
<text x="191" y="91.5">c</text>
<text x="191" y="93.6">d</text>
<text x="191" y="95.5">e</text>
<text x="193.7" y="92.7">f</text>
<text x="196.3" y="93.7">g</text>
<text x="199.1" y="92.7">b</text>
<text x="214.8" y="91.5">c</text>
<text x="214.8" y="93.6">d</text>
<text x="214.8" y="95.5">e</text>
<text x="217.6" y="92.7">f</text>
<text x="220.2" y="93.7">g</text>
<text x="222.9" y="92.7">b</text>
<text x="26.8" y="97.9">C</text>
<text x="143.3" y="97.7">f</text>
<text x="143.3" y="99.5">g</text>
<text x="143.3" y="101.4">dp</text>
<text x="145.6" y="96.7">e</text>
<text x="148.1" y="97.9">d</text>
<text x="150.6" y="99.8">dp</text>
<text x="151" y="96.7">c</text>
<text x="167.1" y="97.7">f</text>
<text x="167.1" y="99.5">g</text>
<text x="167.1" y="101.4">dp</text>
<text x="169.5" y="96.7">e</text>
<text x="171.9" y="97.9">d</text>
<text x="174.5" y="99.8">dp</text>
<text x="174.8" y="96.7">c</text>
<text x="191" y="97.7">f</text>
<text x="191" y="99.5">g</text>
<text x="191" y="101.4">dp</text>
<text x="193.4" y="96.7">e</text>
<text x="195.7" y="97.9">d</text>
<text x="198.3" y="99.8">dp</text>
<text x="198.7" y="96.7">c</text>
<text x="214.8" y="97.7">f</text>
<text x="214.8" y="99.5">g</text>
<text x="214.8" y="101.4">dp</text>
<text x="217.2" y="96.7">e</text>
<text x="219.6" y="97.9">d</text>
<text x="222.2" y="99.8">dp</text>
<text x="222.6" y="96.7">c</text>
<text x="251.4" y="97.9">C</text>
<text x="92.8" y="107.8">3</text>
<text x="104.9" y="106.8">5</text>
<text x="117.9" y="106.8">2</text>
<text x="92.8" y="111.8">1</text>
<text x="92.8" y="109.8">2</text>
<text x="104.9" y="110.7">4</text>
<text x="117.9" y="110.7">1</text>
<text x="117.9" y="108.8">3</text>
<text x="140.7" y="118.7">STC89C52</text>
<text x="51.3" y="124.6">1</text>
<text x="56.5" y="125.6">In3</text>
<text x="67.6" y="125.6">In2</text>
<text x="74.2" y="124.6">28</text>
<text x="130.7" y="120.6">1</text>
<text x="130.7" y="122.7">2</text>
<text x="130.7" y="124.6">3</text>
<text x="135.9" y="121.7">P1.0</text>
<text x="135.9" y="123.6">P1.1</text>
<text x="135.9" y="125.6">P1.2</text>
<text x="149.9" y="121.7">VCC</text>
<text x="150" y="125.6">P0.1</text>
<text x="150" y="123.6">P0.0</text>
<text x="157.6" y="124.6">38</text>
<text x="157.6" y="122.7">39</text>
<text x="157.6" y="120.6">40</text>
<text x="165.8" y="121.7">1</text>
<text x="165.8" y="123.6">2</text>
<text x="165.8" y="125.6">3</text>
<text x="51.3" y="128.6">3</text>
<text x="51.3" y="130.6">4</text>
<text x="51.3" y="126.7">2</text>
<text x="56.5" y="129.6">In5</text>
<text x="56.5" y="131.6">In6</text>
<text x="56.5" y="127.6">In4</text>
<text x="65" y="131.6">ADDA</text>
<text x="67.6" y="129.6">In0</text>
<text x="67.6" y="127.6">In1</text>
<text x="74.2" y="130.6">25</text>
<text x="74.2" y="128.6">26</text>
<text x="74.2" y="126.7">27</text>
<text x="130.7" y="126.7">4</text>
<text x="130.7" y="128.6">5</text>
<text x="130.7" y="130.6">6</text>
<text x="135.9" y="127.6">P1.3</text>
<text x="135.9" y="129.6">P1.4</text>
<text x="135.9" y="131.6">P1.5</text>
<text x="150" y="131.6">P0.4</text>
<text x="150" y="129.6">P0.3</text>
<text x="150" y="127.6">P0.2</text>
<text x="157.6" y="130.6">35</text>
<text x="157.6" y="128.6">36</text>
<text x="157.6" y="126.7">37</text>
<text x="165.8" y="127.6">4</text>
<text x="165.8" y="129.6">5</text>
<text x="165.8" y="131.6">6</text>
<text x="26.8" y="135.6">B</text>
<text x="51.3" y="132.6">5</text>
<text x="51.3" y="134.5">6</text>
<text x="51.3" y="136.6">7</text>
<text x="56.5" y="133.6">In7</text>
<text x="56.5" y="135.6">START</text>
<text x="56.5" y="137.5">EOC</text>
<text x="65" y="135.6">ADDC</text>
<text x="65" y="133.6">ADDB</text>
<text x="66.5" y="137.5">ALE</text>
<text x="74.2" y="136.6">22</text>
<text x="74.2" y="134.5">23</text>
<text x="74.2" y="132.6">24</text>
<text x="130.7" y="132.6">7</text>
<text x="130.7" y="134.5">8</text>
<text x="130.7" y="136.6">9</text>
<text x="135.9" y="133.6">P1.6</text>
<text x="135.9" y="135.6">P1.7</text>
<text x="135.9" y="137.5">REST</text>
<text x="150" y="137.5">P0.7</text>
<text x="150" y="135.6">P0.6</text>
<text x="150" y="133.6">P0.5</text>
<text x="157.6" y="136.6">32</text>
<text x="157.6" y="134.5">33</text>
<text x="157.6" y="132.6">34</text>
<text x="165.8" y="133.6">7</text>
<text x="165.8" y="135.6">8</text>
<text x="165.8" y="137.5">9</text>
<text x="230.1" y="136.6">1</text>
<text x="235.3" y="137.5">A</text>
<text x="251.4" y="135.6">B</text>
<text x="50.5" y="142.5">10</text>
<text x="51.3" y="138.5">8</text>
<text x="51.3" y="140.5">9</text>
<text x="56.5" y="139.5">D3</text>
<text x="56.5" y="141.5">OE</text>
<text x="56.5" y="143.5">CLOCK</text>
<text x="67.7" y="143.5">D5</text>
<text x="67.7" y="139.5">D7</text>
<text x="67.7" y="141.5">D6</text>
<text x="74.2" y="142.5">19</text>
<text x="74.2" y="138.5">21</text>
<text x="74.2" y="140.5">20</text>
<text x="130" y="138.5">10</text>
<text x="130" y="140.5">11</text>
<text x="130" y="142.5">12</text>
<text x="135.9" y="139.5">P3.0/RXD</text>
<text x="135.9" y="141.5">P3.1/TXD</text>
<text x="135.9" y="143.5">P3.2/INT0</text>
<text x="149" y="143.5">SPEN</text>
<text x="150" y="141.5">ALE</text>
<text x="151" y="139.5">EA</text>
<text x="157.6" y="142.5">29</text>
<text x="157.6" y="140.5">30</text>
<text x="157.6" y="138.5">31</text>
<text x="230.1" y="140.5">2</text>
<text x="235.3" y="141.5">B</text>
<text x="50.5" y="144.4">11</text>
<text x="50.5" y="146.5">12</text>
<text x="50.5" y="148.4">13</text>
<text x="56.5" y="145.5">Vcc</text>
<text x="56.5" y="147.4">Vref+</text>
<text x="56.5" y="149.4">GND</text>
<text x="66.2" y="149.4">Vref-</text>
<text x="67.7" y="147.4">D0</text>
<text x="67.7" y="145.5">D4</text>
<text x="74.2" y="148.4">16</text>
<text x="74.2" y="146.5">17</text>
<text x="74.2" y="144.4">18</text>
<text x="130" y="144.4">13</text>
<text x="130" y="146.5">14</text>
<text x="130" y="148.4">15</text>
<text x="135.9" y="145.5">P3.3/INT1</text>
<text x="135.9" y="147.4">P3.4/T0</text>
<text x="135.9" y="149.4">P3.5/T1</text>
<text x="150" y="149.4">P2.5</text>
<text x="150" y="145.5">P2.7</text>
<text x="150" y="147.4">P2.6</text>
<text x="157.6" y="148.4">26</text>
<text x="157.6" y="144.4">28</text>
<text x="157.6" y="146.5">27</text>
<text x="50.5" y="150.5">14</text>
<text x="56.5" y="151.4">D1</text>
<text x="67.7" y="151.4">D2</text>
<text x="74.2" y="150.5">15</text>
<text x="130" y="150.5">16</text>
<text x="130" y="152.4">17</text>
<text x="130" y="154.3">18</text>
<text x="135.9" y="151.4">P3.6/WR</text>
<text x="135.9" y="153.4">P3.7/RD</text>
<text x="135.9" y="155.4">XTAL2</text>
<text x="150" y="155.4">P2.2</text>
<text x="150" y="153.4">P2.3</text>
<text x="150" y="151.4">P2.4</text>
<text x="157.6" y="154.3">23</text>
<text x="157.6" y="152.4">24</text>
<text x="157.6" y="150.5">25</text>
<text x="130" y="156.4">19</text>
<text x="130" y="158.3">20</text>
<text x="135.9" y="157.4">XTAL1</text>
<text x="135.9" y="159.3">GND</text>
<text x="150" y="159.3">P2.0</text>
<text x="150" y="157.4">P2.1</text>
<text x="157.6" y="158.3">21</text>
<text x="157.6" y="156.4">22</text>
<text x="26.8" y="173.2">A</text>
<text x="181.4" y="172.2">Title</text>
<text x="251.4" y="173.2">A</text>
<text x="181.4" y="178.1">Size</text>
<text x="191.3" y="178.1">Number</text>
<text x="231.1" y="178.1">Revision</text>
<text x="181.4" y="184.1">Date:</text>
<text x="182.5" y="181.1">A4</text>
<text x="190.4" y="184.1">5-Jun-2014</text>
<text x="221.1" y="184.1">Sheet</text>
<text x="226.7" y="184.1">of</text>
<text x="181.4" y="186.1">File:</text>
<text x="190.4" y="186.1">F:\套件\63-数码管酒精浓度测试仪\631-酒驾+继电器（套餐3&amp;4）\2-原理图</text>
<text x="221.1" y="186.1">Drawn By:</text>
<text x="250.4" y="186.1">\原理图.ddb</text>
</g>
<g font-size="1.8" fill="#00f">
<text x="121.8" y="57.2">+5</text>
<text x="147.7" y="63.2">+5</text>
<text x="33" y="66.1">+5</text>
<text x="117.9" y="87">+5</text>
<text x="159.6" y="118.7">+5</text>
<text x="229.1" y="116.7">+5</text>
<text x="101.9" y="124.6">+5</text>
<text x="163" y="139.5">+5</text>
<text x="42.9" y="147.4">+5</text>
</g>
<g font-size="1.8" fill="#f00">
<text x="91.2" y="63.2">GND</text>
<text x="73.3" y="69.1">GND</text>
<text x="105.2" y="67.1">GND</text>
<text x="136.7" y="87">D01</text>
<text x="136.7" y="89">D12</text>
<text x="160.5" y="87">D01</text>
<text x="160.5" y="89">D12</text>
<text x="184.4" y="87">D01</text>
<text x="184.4" y="89">D12</text>
<text x="208.3" y="87">D01</text>
<text x="208.3" y="89">D12</text>
<text x="71.4" y="94.9">GND</text>
<text x="136.7" y="90.9">D23</text>
<text x="136.7" y="92.9">D34</text>
<text x="136.7" y="94.9">D45</text>
<text x="160.5" y="90.9">D23</text>
<text x="160.5" y="92.9">D34</text>
<text x="160.5" y="94.9">D45</text>
<text x="184.4" y="90.9">D23</text>
<text x="184.4" y="92.9">D34</text>
<text x="184.4" y="94.9">D45</text>
<text x="208.3" y="90.9">D23</text>
<text x="208.3" y="92.9">D34</text>
<text x="208.3" y="94.9">D45</text>
<text x="136.7" y="96.9">D56</text>
<text x="136.7" y="98.9">D67</text>
<text x="136.7" y="100.8">D78</text>
<text x="160.5" y="96.9">D56</text>
<text x="160.5" y="98.9">D67</text>
<text x="160.5" y="100.8">D78</text>
<text x="184.4" y="96.9">D56</text>
<text x="184.4" y="98.9">D67</text>
<text x="184.4" y="100.8">D78</text>
<text x="208.3" y="96.9">D56</text>
<text x="208.3" y="98.9">D67</text>
<text x="208.3" y="100.8">D78</text>
<text x="168.5" y="122.7">D0</text>
<text x="168.5" y="124.6">D1</text>
<text x="168.5" y="126.7">D2</text>
<text x="168.5" y="128.6">D3</text>
<text x="168.5" y="130.6">D4</text>
<text x="79.5" y="133.6">GND</text>
<text x="168.5" y="132.6">D5</text>
<text x="168.5" y="134.5">D6</text>
<text x="168.5" y="136.6">D7</text>
<text x="101.2" y="154.3">GND</text>
<text x="63.4" y="168.2">GND</text>
<text x="107.1" y="170.3">GND</text>
<text x="228.3" y="168.2">GND</text>
</g>
<text font-size="1.8" fill="#ee0e22" x="55.3" y="122.7">ADC0809</text>
</svg>
